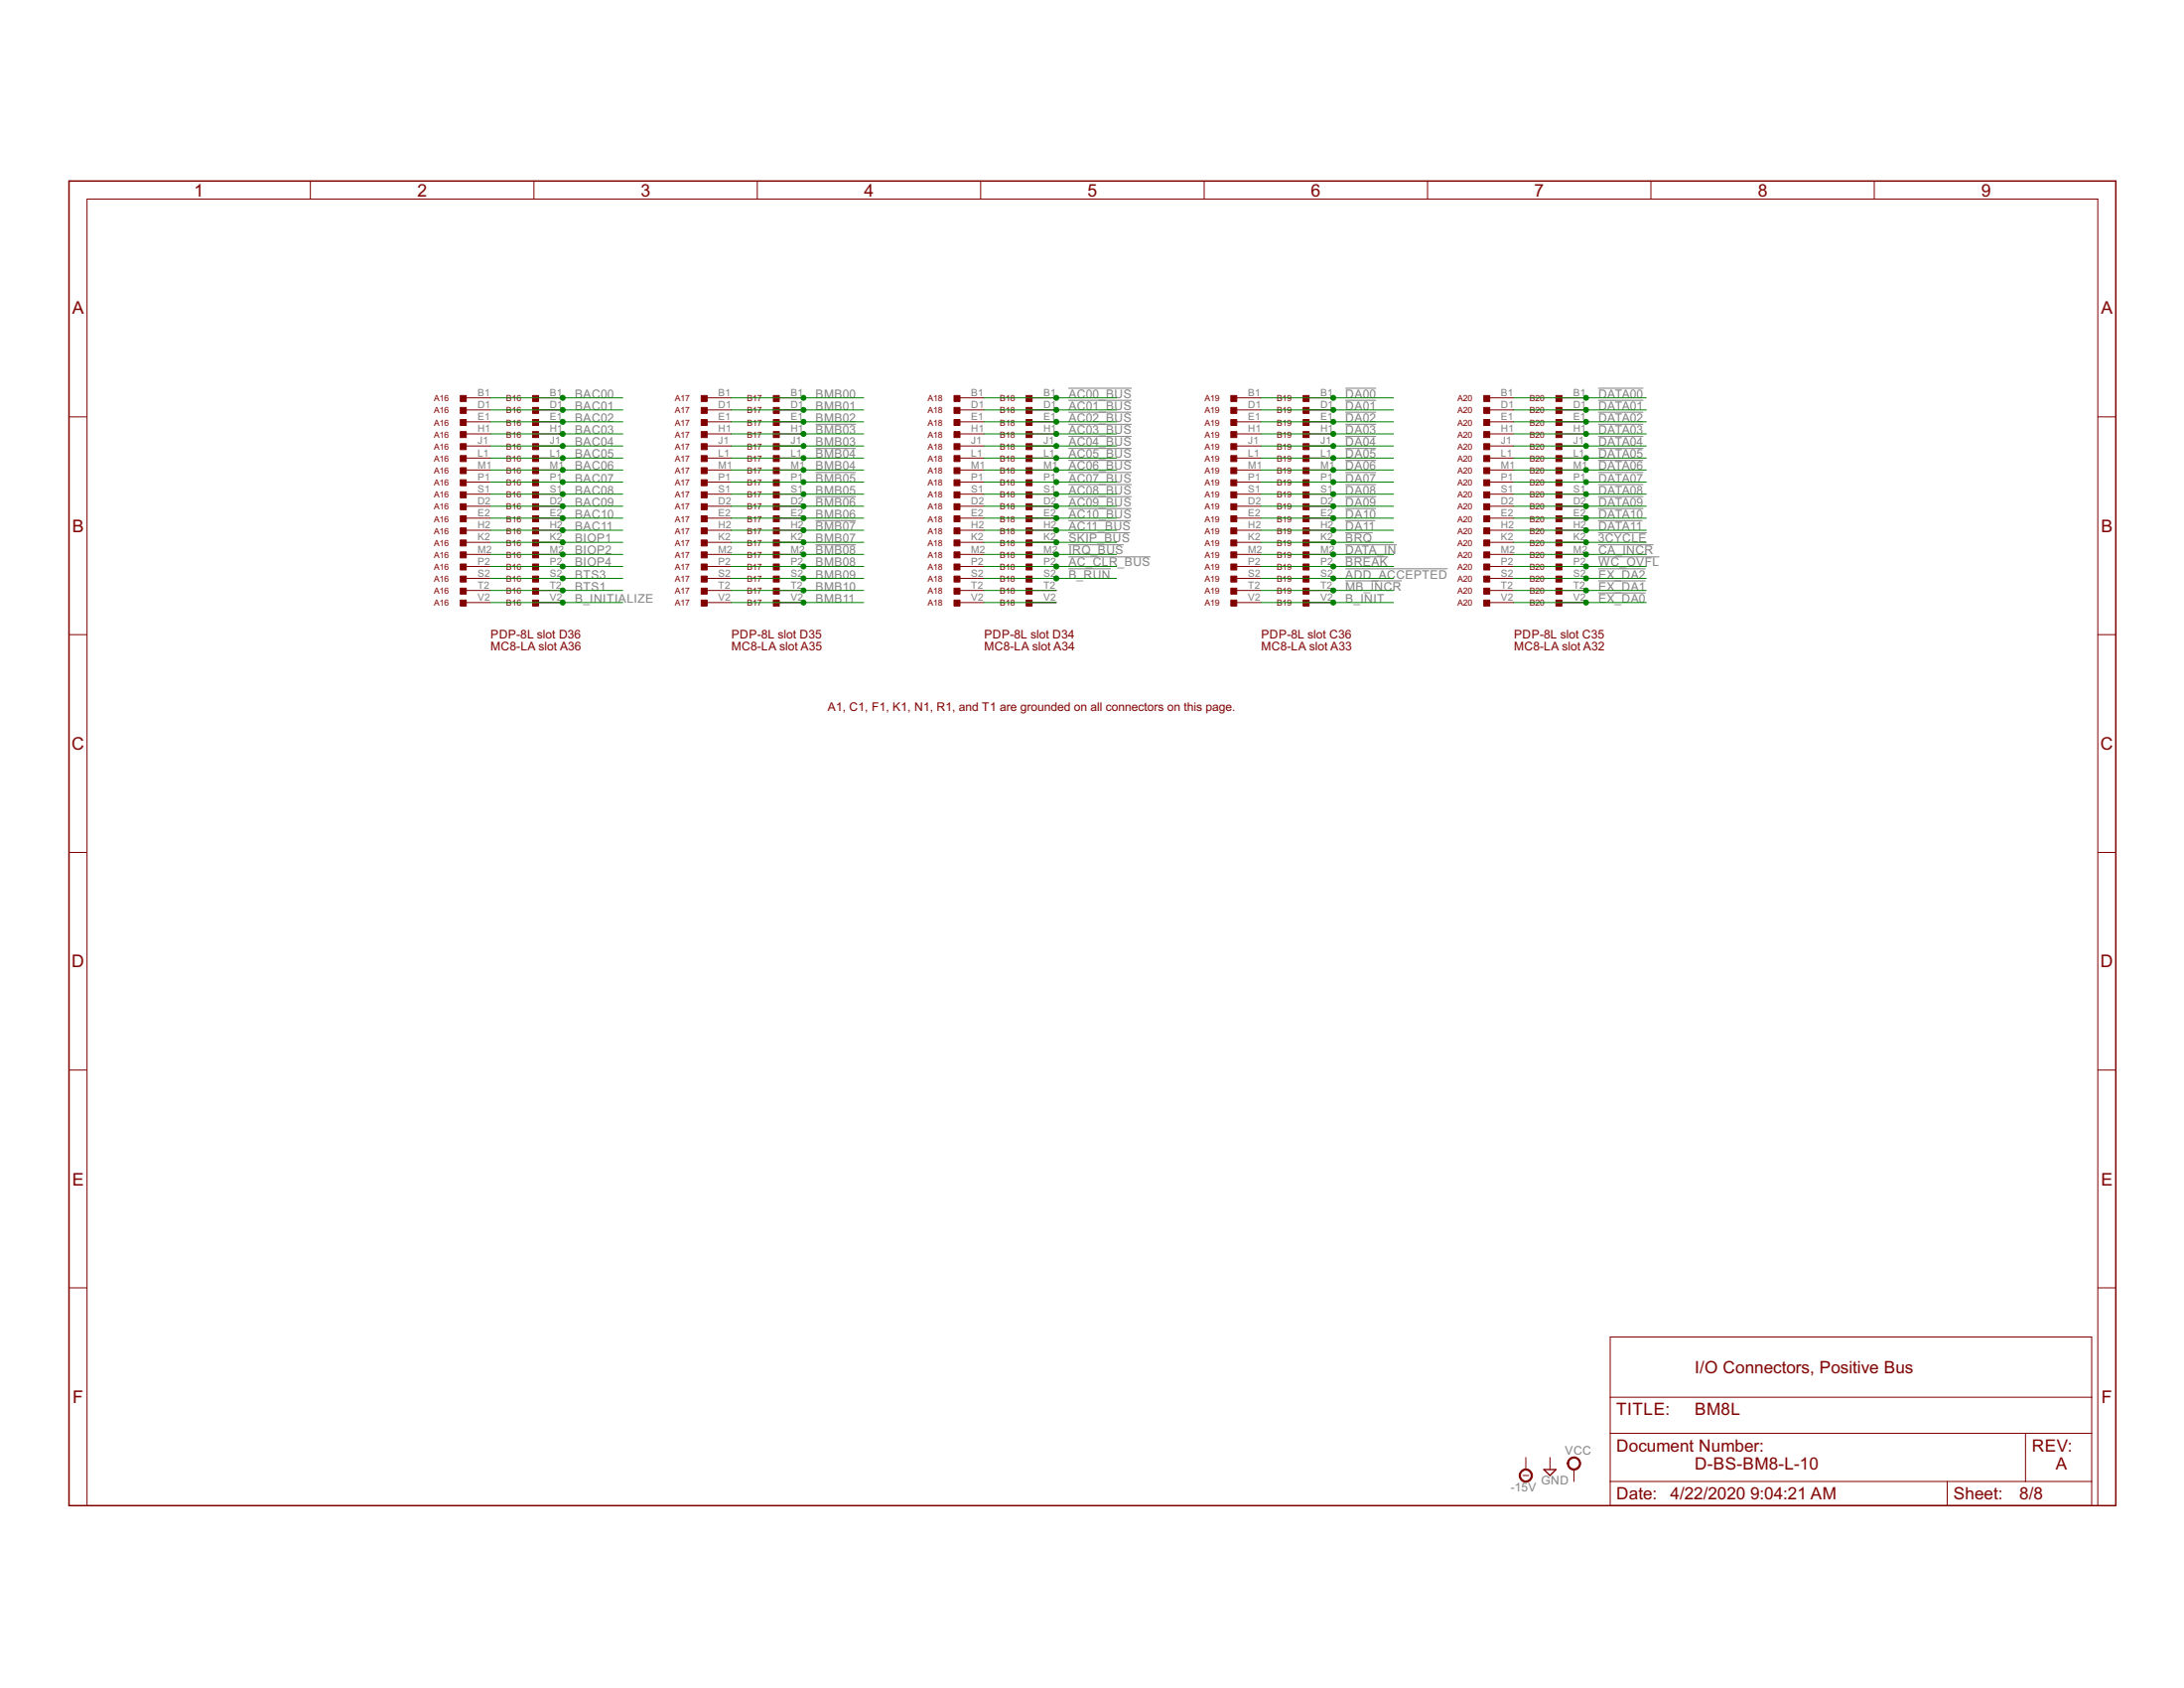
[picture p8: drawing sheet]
<svg xmlns="http://www.w3.org/2000/svg" width="279mm" height="216mm" viewBox="0 0 279 216" stroke-linecap="round" stroke-linejoin="round" font-family="sans-serif">
<g fill="none" stroke="#808080" stroke-width=".13">
<path d="M104.3 57.4h5.2M104.3 54.3h5.2M136.7 57.4h8.1M136.7 54.3h8.1M136.7 58.9h8.1M136.7 55.8h8.1M136.7 52.7h8.1M136.7 51.2h8.1M136.7 49.7h8.1M172.1 57.4h3.9M172.1 54.3h3.9M172.1 58.9h3.9"/>
<path d="M172.1 55.8h3.9M172.1 52.7h3.9M172.1 51.2h3.9M172.1 49.7h3.9M204.4 57.4h5.8M204.4 54.3h5.8M204.4 58.9h5.8M204.4 55.8h5.8M204.4 52.7h5.8M204.4 51.2h5.8M204.4 49.7h5.8M104.3 66.6h5.2"/>
<path d="M104.3 63.5h5.2M104.3 60.4h5.2M104.3 69.7h5.2M136.7 66.6h8M136.7 63.5h8.1M136.7 60.4h8.1M136.7 72.7h5.4M136.7 71.2h10.5M136.7 69.7h7M136.7 68.1h7.9M136.7 65h8.1M136.7 62h8.1"/>
<path d="M172.1 66.6h3.8M172.1 63.5h3.9M172.1 60.4h3.9M172.1 72.7h13.1M172.1 71.2h5.5M172.1 69.7h6.6M172.1 68.1h3.5M172.1 65h3.9M172.1 62h3.9M172.1 74.3h7.2M204.4 66.6h5.7M204.4 63.5h5.8"/>
<path d="M204.4 60.4h5.8M204.4 72.7h6.1M204.4 71.2h7.9M204.4 69.7h7.1M204.4 68.1h6.3M204.4 65h5.8M204.4 62h5.8M204.4 75.8h6.1M204.4 74.3h6.1"/>
</g>
<path d="M8.8 23.2h261.9v169.4h-261.9z" fill="none" stroke="#800000" stroke-width=".19"/>
<g fill="none" stroke="#800000" stroke-width=".13">
<path d="M39.7 23.2v2.3M68.3 23.2v2.3M96.9 23.2v2.3M125.5 23.2v2.3M154.1 23.2v2.3M182.6 23.2v2.3M211.2 23.2v2.3M239.8 23.2v2.3M8.8 53.3h2.3M59.6 50.9h3.1M59.6 52.4h3.1M59.6 54h3.1"/>
<path d="M59.6 55.5h3.1M59.6 57h3.1M59.6 58.6h3.1M68.9 50.9h3.1M68.9 52.4h3.1M68.9 54h3.1M68.9 55.5h3.1M68.9 57h3.1M68.9 58.6h3.1M90.5 50.9h3M90.5 52.4h3M90.5 54h3"/>
<path d="M90.5 55.5h3M90.5 57h3M90.5 58.6h3M99.7 50.9h3.1M99.7 52.4h3.1M99.7 54h3.1M99.7 55.5h3.1M99.7 57h3.1M99.7 58.6h3.1M122.8 50.9h3.1M122.8 52.4h3.1M122.8 54h3.1"/>
<path d="M122.8 55.5h3.1M122.8 57h3.1M122.8 58.6h3.1M132.1 50.9h3M132.1 52.4h3M132.1 54h3M132.1 55.5h3M132.1 57h3M132.1 58.6h3M158.2 50.9h3.1M158.2 52.4h3.1M158.2 54h3.1"/>
<path d="M158.2 55.5h3.1M158.2 57h3.1M158.2 58.6h3.1M167.5 50.9h3.1M167.5 52.4h3.1M167.5 54h3.1M167.5 55.5h3.1M167.5 57h3.1M167.5 58.6h3.1M190.6 50.9h3.1M190.6 52.4h3.1M190.6 54h3.1"/>
<path d="M190.6 55.5h3.1M190.6 57h3.1M190.6 58.6h3.1M199.8 50.9h3.1M199.8 52.4h3.1M199.8 54h3.1M199.8 55.5h3.1M199.8 57h3.1M199.8 58.6h3.1M268.4 53.3h2.3M59.6 60.1h3.1M59.6 61.7h3.1"/>
<path d="M59.6 63.2h3.1M59.6 64.7h3.1M59.6 66.3h3.1M59.6 67.8h3.1M59.6 69.4h3.1M59.6 70.9h3.1M59.6 72.5h3.1M59.6 74h3.1M59.6 75.5h3.1M59.6 77.1h3.1M68.9 60.1h3.1M68.9 61.7h3.1"/>
<path d="M68.9 63.2h3.1M68.9 64.7h3.1M68.9 66.3h3.1M68.9 67.8h3.1M68.9 69.4h3.1M68.9 70.9h3.1M68.9 72.5h3.1M68.9 74h3.1M68.9 75.5h3.1M68.9 77.1h3.1M90.5 60.1h3M90.5 61.7h3"/>
<path d="M90.5 63.2h3M90.5 64.7h3M90.5 66.3h3M90.5 67.8h3M90.5 69.4h3M90.5 70.9h3M90.5 72.5h3M90.5 74h3M90.5 75.5h3M90.5 77.1h3M99.7 60.1h3.1M99.7 61.7h3.1"/>
<path d="M99.7 63.2h3.1M99.7 64.7h3.1M99.7 66.3h3.1M99.7 67.8h3.1M99.7 69.4h3.1M99.7 70.9h3.1M99.7 72.5h3.1M99.7 74h3.1M99.7 75.5h3.1M99.7 77.1h3.1M122.8 60.1h3.1M122.8 61.7h3.1"/>
<path d="M122.8 63.2h3.1M122.8 64.7h3.1M122.8 66.3h3.1M122.8 67.8h3.1M122.8 69.4h3.1M122.8 70.9h3.1M122.8 72.5h3.1M122.8 74h3.1M122.8 75.5h3.1M122.8 77.1h3.1M132.1 60.1h3M132.1 61.7h3"/>
<path d="M132.1 63.2h3M132.1 64.7h3M132.1 66.3h3M132.1 67.8h3M132.1 69.4h3M132.1 70.9h3M132.1 72.5h3M132.1 74h3M132.1 75.5h3M132.1 77.1h3M158.2 60.1h3.1M158.2 61.7h3.1"/>
<path d="M158.2 63.2h3.1M158.2 64.7h3.1M158.2 66.3h3.1M158.2 67.8h3.1M158.2 69.4h3.1M158.2 70.9h3.1M158.2 72.5h3.1M158.2 74h3.1M158.2 75.5h3.1M158.2 77.1h3.1M167.5 60.1h3.1M167.5 61.7h3.1"/>
<path d="M167.5 63.2h3.1M167.5 64.7h3.1M167.5 66.3h3.1M167.5 67.8h3.1M167.5 69.4h3.1M167.5 70.9h3.1M167.5 72.5h3.1M167.5 74h3.1M167.5 75.5h3.1M167.5 77.1h3.1M190.6 60.1h3.1M190.6 61.7h3.1"/>
<path d="M190.6 63.2h3.1M190.6 64.7h3.1M190.6 66.3h3.1M190.6 67.8h3.1M190.6 69.4h3.1M190.6 70.9h3.1M190.6 72.5h3.1M190.6 74h3.1M190.6 75.5h3.1M190.6 77.1h3.1M199.8 60.1h3.1M199.8 61.7h3.1"/>
<path d="M199.8 63.2h3.1M199.8 64.7h3.1M199.8 66.3h3.1M199.8 67.8h3.1M199.8 69.4h3.1M199.8 70.9h3.1M199.8 72.5h3.1M199.8 74h3.1M199.8 75.5h3.1M199.8 77.1h3.1M8.8 81.2h2.3M268.4 81.2h2.3"/>
<path d="M8.8 109h2.3M268.4 109h2.3M8.8 136.9h2.3M268.4 136.9h2.3M8.8 164.7h2.3M206 171h61.6v21.6h-61.6zM206 178.7h61.6M268.4 164.7h2.3M11.1 192.6v-167.1h257.3v167.1M194.8 188.7h.8M195.2 186.4v1.6M198.3 186.4v1.6"/>
<path d="M201.4 188v1.5M206 183.3h61.6M206 189.5h61.6M249.1 189.5v3.1M259.1 183.3v6.2"/>
</g>
<g fill="#800000" stroke="#800000" stroke-width=".13">
<path d="M58.9 50.6h.7v.8h-.7z"/>
<path d="M58.9 52.1h.7v.8h-.7z"/>
<path d="M58.9 53.7h.7v.7h-.7z"/>
<path d="M58.9 55.2h.7v.8h-.7z"/>
<path d="M58.9 56.7h.7v.8h-.7z"/>
<path d="M58.9 58.3h.7v.7h-.7z"/>
<path d="M58.9 59.8h.7v.8h-.7z"/>
<path d="M58.9 61.4h.7v.7h-.7z"/>
<path d="M58.9 62.9h.7v.8h-.7z"/>
<path d="M58.9 64.4h.7v.8h-.7z"/>
<path d="M58.9 66h.7v.7h-.7z"/>
<path d="M58.9 67.5h.7v.8h-.7z"/>
<path d="M58.9 69.1h.7v.7h-.7z"/>
<path d="M58.9 70.6h.7v.8h-.7z"/>
<path d="M58.9 72.1h.7v.8h-.7z"/>
<path d="M58.9 73.7h.7v.7h-.7z"/>
<path d="M58.9 75.2h.7v.8h-.7z"/>
<path d="M58.9 76.8h.7v.7h-.7z"/>
<path d="M89.7 50.6h.8v.8h-.8z"/>
<path d="M89.7 52.1h.8v.8h-.8z"/>
<path d="M89.7 53.7h.8v.7h-.8z"/>
<path d="M89.7 55.2h.8v.8h-.8z"/>
<path d="M89.7 56.7h.8v.8h-.8z"/>
<path d="M89.7 58.3h.8v.7h-.8z"/>
<path d="M89.7 59.8h.8v.8h-.8z"/>
<path d="M89.7 61.4h.8v.7h-.8z"/>
<path d="M89.7 62.9h.8v.8h-.8z"/>
<path d="M89.7 64.4h.8v.8h-.8z"/>
<path d="M89.7 66h.8v.7h-.8z"/>
<path d="M89.7 67.5h.8v.8h-.8z"/>
<path d="M89.7 69.1h.8v.7h-.8z"/>
<path d="M89.7 70.6h.8v.8h-.8z"/>
<path d="M89.7 72.1h.8v.8h-.8z"/>
<path d="M89.7 73.7h.8v.7h-.8z"/>
<path d="M89.7 75.2h.8v.8h-.8z"/>
<path d="M89.7 76.8h.8v.7h-.8z"/>
<path d="M122 50.6h.8v.8h-.8z"/>
<path d="M122 52.1h.8v.8h-.8z"/>
<path d="M122 53.7h.8v.7h-.8z"/>
<path d="M122 55.2h.8v.8h-.8z"/>
<path d="M122 56.7h.8v.8h-.8z"/>
<path d="M122 58.3h.8v.7h-.8z"/>
<path d="M122 59.8h.8v.8h-.8z"/>
<path d="M122 61.4h.8v.7h-.8z"/>
<path d="M122 62.9h.8v.8h-.8z"/>
<path d="M122 64.4h.8v.8h-.8z"/>
<path d="M122 66h.8v.7h-.8z"/>
<path d="M122 67.5h.8v.8h-.8z"/>
<path d="M122 69.1h.8v.7h-.8z"/>
<path d="M122 70.6h.8v.8h-.8z"/>
<path d="M122 72.1h.8v.8h-.8z"/>
<path d="M122 73.7h.8v.7h-.8z"/>
<path d="M122 75.2h.8v.8h-.8z"/>
<path d="M122 76.8h.8v.7h-.8z"/>
<path d="M157.5 50.6h.7v.8h-.7z"/>
<path d="M157.5 52.1h.7v.8h-.7z"/>
<path d="M157.5 53.7h.7v.7h-.7z"/>
<path d="M157.5 55.2h.7v.8h-.7z"/>
<path d="M157.5 56.7h.7v.8h-.7z"/>
<path d="M157.5 58.3h.7v.7h-.7z"/>
<path d="M157.5 59.8h.7v.8h-.7z"/>
<path d="M157.5 61.4h.7v.7h-.7z"/>
<path d="M157.5 62.9h.7v.8h-.7z"/>
<path d="M157.5 64.4h.7v.8h-.7z"/>
<path d="M157.5 66h.7v.7h-.7z"/>
<path d="M157.5 67.5h.7v.8h-.7z"/>
<path d="M157.5 69.1h.7v.7h-.7z"/>
<path d="M157.5 70.6h.7v.8h-.7z"/>
<path d="M157.5 72.1h.7v.8h-.7z"/>
<path d="M157.5 73.7h.7v.7h-.7z"/>
<path d="M157.5 75.2h.7v.8h-.7z"/>
<path d="M157.5 76.8h.7v.7h-.7z"/>
<path d="M189.8 50.6h.8v.8h-.8z"/>
<path d="M189.8 52.1h.8v.8h-.8z"/>
<path d="M189.8 53.7h.8v.7h-.8z"/>
<path d="M189.8 55.2h.8v.8h-.8z"/>
<path d="M189.8 56.7h.8v.8h-.8z"/>
<path d="M189.8 58.3h.8v.7h-.8z"/>
<path d="M189.8 59.8h.8v.8h-.8z"/>
<path d="M189.8 61.4h.8v.7h-.8z"/>
<path d="M189.8 62.9h.8v.8h-.8z"/>
<path d="M189.8 64.4h.8v.8h-.8z"/>
<path d="M189.8 66h.8v.7h-.8z"/>
<path d="M189.8 67.5h.8v.8h-.8z"/>
<path d="M189.8 69.1h.8v.7h-.8z"/>
<path d="M189.8 70.6h.8v.8h-.8z"/>
<path d="M189.8 72.1h.8v.8h-.8z"/>
<path d="M189.8 73.7h.8v.7h-.8z"/>
<path d="M189.8 75.2h.8v.8h-.8z"/>
<path d="M189.8 76.8h.8v.7h-.8z"/>
<path d="M68.1 50.6h.8v.8h-.8z"/>
<path d="M68.1 52.1h.8v.8h-.8z"/>
<path d="M68.1 53.7h.8v.7h-.8z"/>
<path d="M68.1 55.2h.8v.8h-.8z"/>
<path d="M68.1 56.7h.8v.8h-.8z"/>
<path d="M68.1 58.3h.8v.7h-.8z"/>
<path d="M68.1 59.8h.8v.8h-.8z"/>
<path d="M68.1 61.4h.8v.7h-.8z"/>
<path d="M68.1 62.9h.8v.8h-.8z"/>
<path d="M68.1 64.4h.8v.8h-.8z"/>
<path d="M68.1 66h.8v.7h-.8z"/>
<path d="M68.1 67.5h.8v.8h-.8z"/>
<path d="M68.1 69.1h.8v.7h-.8z"/>
<path d="M68.1 70.6h.8v.8h-.8z"/>
<path d="M68.1 72.1h.8v.8h-.8z"/>
<path d="M68.1 73.7h.8v.7h-.8z"/>
<path d="M68.1 75.2h.8v.8h-.8z"/>
<path d="M68.1 76.8h.8v.7h-.8z"/>
<path d="M98.9 50.6h.8v.8h-.8z"/>
<path d="M98.9 52.1h.8v.8h-.8z"/>
<path d="M98.9 53.7h.8v.7h-.8z"/>
<path d="M98.9 55.2h.8v.8h-.8z"/>
<path d="M98.9 56.7h.8v.8h-.8z"/>
<path d="M98.9 58.3h.8v.7h-.8z"/>
<path d="M98.9 59.8h.8v.8h-.8z"/>
<path d="M98.9 61.4h.8v.7h-.8z"/>
<path d="M98.9 62.9h.8v.8h-.8z"/>
<path d="M98.9 64.4h.8v.8h-.8z"/>
<path d="M98.9 66h.8v.7h-.8z"/>
<path d="M98.9 67.5h.8v.8h-.8z"/>
<path d="M98.9 69.1h.8v.7h-.8z"/>
<path d="M98.9 70.6h.8v.8h-.8z"/>
<path d="M98.9 72.1h.8v.8h-.8z"/>
<path d="M98.9 73.7h.8v.7h-.8z"/>
<path d="M98.9 75.2h.8v.8h-.8z"/>
<path d="M98.9 76.8h.8v.7h-.8z"/>
<path d="M131.3 50.6h.7v.8h-.7z"/>
<path d="M131.3 52.1h.7v.8h-.7z"/>
<path d="M131.3 53.7h.7v.7h-.7z"/>
<path d="M131.3 55.2h.7v.8h-.7z"/>
<path d="M131.3 56.7h.7v.8h-.7z"/>
<path d="M131.3 58.3h.7v.7h-.7z"/>
<path d="M131.3 59.8h.7v.8h-.7z"/>
<path d="M131.3 61.4h.7v.7h-.7z"/>
<path d="M131.3 62.9h.7v.8h-.7z"/>
<path d="M131.3 64.4h.7v.8h-.7z"/>
<path d="M131.3 66h.7v.7h-.7z"/>
<path d="M131.3 67.5h.7v.8h-.7z"/>
<path d="M131.3 69.1h.7v.7h-.7z"/>
<path d="M131.3 70.6h.7v.8h-.7z"/>
<path d="M131.3 72.1h.7v.8h-.7z"/>
<path d="M131.3 73.7h.7v.7h-.7z"/>
<path d="M131.3 75.2h.7v.8h-.7z"/>
<path d="M131.3 76.8h.7v.7h-.7z"/>
<path d="M166.7 50.6h.8v.8h-.8z"/>
<path d="M166.7 52.1h.8v.8h-.8z"/>
<path d="M166.7 53.7h.8v.7h-.8z"/>
<path d="M166.7 55.2h.8v.8h-.8z"/>
<path d="M166.7 56.7h.8v.8h-.8z"/>
<path d="M166.7 58.3h.8v.7h-.8z"/>
<path d="M166.7 59.8h.8v.8h-.8z"/>
<path d="M166.7 61.4h.8v.7h-.8z"/>
<path d="M166.7 62.9h.8v.8h-.8z"/>
<path d="M166.7 64.4h.8v.8h-.8z"/>
<path d="M166.7 66h.8v.7h-.8z"/>
<path d="M166.7 67.5h.8v.8h-.8z"/>
<path d="M166.7 69.1h.8v.7h-.8z"/>
<path d="M166.7 70.6h.8v.8h-.8z"/>
<path d="M166.7 72.1h.8v.8h-.8z"/>
<path d="M166.7 73.7h.8v.7h-.8z"/>
<path d="M166.7 75.2h.8v.8h-.8z"/>
<path d="M166.7 76.8h.8v.7h-.8z"/>
<path d="M199.1 50.6h.7v.8h-.7z"/>
<path d="M199.1 52.1h.7v.8h-.7z"/>
<path d="M199.1 53.7h.7v.7h-.7z"/>
<path d="M199.1 55.2h.7v.8h-.7z"/>
<path d="M199.1 56.7h.7v.8h-.7z"/>
<path d="M199.1 58.3h.7v.7h-.7z"/>
<path d="M199.1 59.8h.7v.8h-.7z"/>
<path d="M199.1 61.4h.7v.7h-.7z"/>
<path d="M199.1 62.9h.7v.8h-.7z"/>
<path d="M199.1 64.4h.7v.8h-.7z"/>
<path d="M199.1 66h.7v.7h-.7z"/>
<path d="M199.1 67.5h.7v.8h-.7z"/>
<path d="M199.1 69.1h.7v.7h-.7z"/>
<path d="M199.1 70.6h.7v.8h-.7z"/>
<path d="M199.1 72.1h.7v.8h-.7z"/>
<path d="M199.1 73.7h.7v.7h-.7z"/>
<path d="M199.1 75.2h.7v.8h-.7z"/>
<path d="M199.1 76.8h.7v.7h-.7z"/>
</g>
<g fill="#800000" stroke="#800000" stroke-width=".13">
<path d="M194.5 188.2a.85 .85 0 0 1 1.4 .1 .85 .85 0 0 1-.5 1.3 .85 .85 0 0 1-1-.9h.1a.69 .69 0 0 1 1-.6 .69 .69 0 0 1 .2 1.1 .69 .69 0 0 1-1.2-.2v-.3h-.1z" fill-rule="evenodd"/>
<path d="M200.9 186.5a.84 .84 0 0 1 1.2 .4 .84 .84 0 0 1-.6 1.1 .84 .84 0 0 1-1-.8h.2a.7 .7 0 0 1 .9-.7 .7 .7 0 0 1 .2 1.2 .7 .7 0 0 1-1.1-.3v-.2h-.2l.1-.3z" fill-rule="evenodd"/>
</g>
<path d="M197.5 188h1.6l-.8 .7z" fill="none" stroke="#800000" stroke-width=".17"/>
<g fill="none" stroke="#008000" stroke-width=".13">
<path d="M62.7 58.6h17M62.7 57h17M62.7 55.5h17M62.7 54h17M62.7 52.4h17M62.7 50.9h17M93.5 58.6h17M93.5 57h17M93.5 55.5h17M93.5 54h17M93.5 52.4h17M93.5 50.9h17"/>
<path d="M125.9 58.6h16.9M125.9 57h16.9M125.9 55.5h16.9M125.9 54h16.9M125.9 52.4h16.9M125.9 50.9h16.9M161.3 58.6h17M161.3 57h17M161.3 55.5h17M161.3 54h17M161.3 52.4h17M161.3 50.9h17"/>
<path d="M193.7 58.6h16.9M193.7 57h16.9M193.7 55.5h16.9M193.7 54h16.9M193.7 52.4h16.9M193.7 50.9h16.9M62.7 77.1h17M62.7 75.5h17M62.7 74h17M62.7 72.5h17M62.7 70.9h17M62.7 69.4h17"/>
<path d="M62.7 67.8h17M62.7 66.3h17M62.7 64.7h17M62.7 63.2h17M62.7 61.7h17M62.7 60.1h17M93.5 77.1h17M93.5 75.5h17M93.5 74h17M93.5 72.5h17M93.5 70.9h17M93.5 69.4h17"/>
<path d="M93.5 67.8h17M93.5 66.3h17M93.5 64.7h17M93.5 63.2h17M93.5 61.7h17M93.5 60.1h17M125.9 77.1h9.2M125.9 75.5h9.2M125.9 74h16.9M125.9 72.5h16.9M125.9 70.9h16.9M125.9 69.4h16.9"/>
<path d="M125.9 67.8h16.9M125.9 66.3h16.9M125.9 64.7h16.9M125.9 63.2h16.9M125.9 61.7h16.9M125.9 60.1h16.9M161.3 77.1h17M161.3 75.5h17M161.3 74h17M161.3 72.5h17M161.3 70.9h17M161.3 69.4h17"/>
<path d="M161.3 67.8h17M161.3 66.3h17M161.3 64.7h17M161.3 63.2h17M161.3 61.7h17M161.3 60.1h17M193.7 77.1h16.9M193.7 75.5h16.9M193.7 74h16.9M193.7 72.5h16.9M193.7 70.9h16.9M193.7 69.4h16.9"/>
<path d="M193.7 67.8h16.9M193.7 66.3h16.9M193.7 64.7h16.9M193.7 63.2h16.9M193.7 61.7h16.9M193.7 60.1h16.9"/>
</g>
<g fill="#008000" stroke="#008000" stroke-width=".13">
<circle cx="72" cy="77.1" r=".32"/>
<circle cx="72" cy="75.5" r=".32"/>
<circle cx="72" cy="74" r=".32"/>
<circle cx="72" cy="72.5" r=".32"/>
<circle cx="72" cy="70.9" r=".32"/>
<circle cx="72" cy="69.4" r=".32"/>
<circle cx="72" cy="67.8" r=".32"/>
<circle cx="72" cy="66.3" r=".32"/>
<circle cx="72" cy="64.7" r=".32"/>
<circle cx="72" cy="63.2" r=".32"/>
<circle cx="72" cy="61.7" r=".32"/>
<circle cx="72" cy="60.1" r=".32"/>
<circle cx="72" cy="58.6" r=".32"/>
<circle cx="72" cy="57" r=".32"/>
<circle cx="72" cy="55.5" r=".32"/>
<circle cx="72" cy="54" r=".32"/>
<circle cx="72" cy="52.4" r=".32"/>
<circle cx="72" cy="50.9" r=".32"/>
<circle cx="102.8" cy="77.1" r=".32"/>
<circle cx="102.8" cy="75.5" r=".32"/>
<circle cx="102.8" cy="74" r=".32"/>
<circle cx="102.8" cy="72.5" r=".32"/>
<circle cx="102.8" cy="69.4" r=".32"/>
<circle cx="102.8" cy="67.8" r=".32"/>
<circle cx="102.8" cy="66.3" r=".32"/>
<circle cx="102.8" cy="64.7" r=".32"/>
<circle cx="102.8" cy="63.2" r=".32"/>
<circle cx="102.8" cy="61.7" r=".32"/>
<circle cx="102.8" cy="60.1" r=".32"/>
<circle cx="102.8" cy="58.6" r=".32"/>
<circle cx="102.8" cy="57" r=".32"/>
<circle cx="102.8" cy="55.5" r=".32"/>
<circle cx="102.8" cy="54" r=".32"/>
<circle cx="102.8" cy="52.4" r=".32"/>
<circle cx="102.8" cy="50.9" r=".32"/>
<circle cx="135.1" cy="74" r=".32"/>
<circle cx="135.1" cy="72.5" r=".32"/>
<circle cx="135.1" cy="70.9" r=".32"/>
<circle cx="135.1" cy="69.4" r=".32"/>
<circle cx="135.1" cy="67.8" r=".32"/>
<circle cx="135.1" cy="66.3" r=".32"/>
<circle cx="135.1" cy="64.7" r=".32"/>
<circle cx="135.1" cy="63.2" r=".32"/>
<circle cx="135.1" cy="61.7" r=".32"/>
<circle cx="135.1" cy="60.1" r=".32"/>
<circle cx="135.1" cy="58.6" r=".32"/>
<circle cx="135.1" cy="57" r=".32"/>
<circle cx="135.1" cy="55.5" r=".32"/>
<circle cx="135.1" cy="54" r=".32"/>
<circle cx="135.1" cy="52.4" r=".32"/>
<circle cx="135.1" cy="50.9" r=".32"/>
<circle cx="202.9" cy="77.1" r=".32"/>
<circle cx="202.9" cy="75.5" r=".32"/>
<circle cx="202.9" cy="74" r=".32"/>
<circle cx="170.6" cy="72.5" r=".32"/>
<circle cx="170.6" cy="70.9" r=".32"/>
<circle cx="170.6" cy="69.4" r=".32"/>
<circle cx="170.6" cy="67.8" r=".32"/>
<circle cx="170.6" cy="66.3" r=".32"/>
<circle cx="170.6" cy="64.7" r=".32"/>
<circle cx="170.6" cy="63.2" r=".32"/>
<circle cx="170.6" cy="61.7" r=".32"/>
<circle cx="170.6" cy="60.1" r=".32"/>
<circle cx="170.6" cy="58.6" r=".32"/>
<circle cx="170.6" cy="57" r=".32"/>
<circle cx="170.6" cy="55.5" r=".32"/>
<circle cx="170.6" cy="54" r=".32"/>
<circle cx="170.6" cy="52.4" r=".32"/>
<circle cx="170.6" cy="50.9" r=".32"/>
<circle cx="202.9" cy="72.5" r=".32"/>
<circle cx="202.9" cy="70.9" r=".32"/>
<circle cx="202.9" cy="69.4" r=".32"/>
<circle cx="202.9" cy="67.8" r=".32"/>
<circle cx="202.9" cy="66.3" r=".32"/>
<circle cx="202.9" cy="64.7" r=".32"/>
<circle cx="202.9" cy="63.2" r=".32"/>
<circle cx="202.9" cy="61.7" r=".32"/>
<circle cx="202.9" cy="60.1" r=".32"/>
<circle cx="202.9" cy="58.6" r=".32"/>
<circle cx="202.9" cy="57" r=".32"/>
<circle cx="202.9" cy="55.5" r=".32"/>
<circle cx="202.9" cy="54" r=".32"/>
<circle cx="202.9" cy="52.4" r=".32"/>
<circle cx="202.9" cy="50.9" r=".32"/>
<circle cx="102.8" cy="70.9" r=".32"/>
<circle cx="170.6" cy="77.1" r=".32"/>
<circle cx="170.6" cy="75.5" r=".32"/>
<circle cx="170.6" cy="74" r=".32"/>
</g>
<g font-size="2.5" fill="#800000">
<text x="24.8" y="25.1">1</text>
<text x="53.4" y="25.1">2</text>
<text x="82" y="25.1">3</text>
<text x="110.6" y="25.1">4</text>
<text x="139.1" y="25.1">5</text>
<text x="167.7" y="25.1">6</text>
<text x="196.3" y="25.1">7</text>
<text x="224.9" y="25.1">8</text>
<text x="253.5" y="25.1">9</text>
<text x="9.2" y="40.2">A</text>
<text x="268.8" y="40.2">A</text>
<text x="9.2" y="68">B</text>
<text x="268.8" y="68">B</text>
<text x="9.2" y="95.9">C</text>
<text x="268.7" y="95.9">C</text>
<text x="9.2" y="123.7">D</text>
<text x="268.7" y="123.7">D</text>
<text x="9.2" y="151.6">E</text>
<text x="268.8" y="151.6">E</text>
<text x="9.3" y="179.4">F</text>
<text x="268.8" y="179.4">F</text>
</g>
<g font-size="2.4" fill="#800000">
<text x="216.8" y="175.6">I/O Connectors, Positive Bus</text>
<text x="206.8" y="181">TITLE:</text>
<text x="206.8" y="185.6">Document Number:</text>
<text x="216.8" y="181">BM8L</text>
<text x="259.9" y="185.6">REV:</text>
<text x="206.8" y="191.8">Date: 4/22/2020</text>
<text x="216.8" y="188">D-BS-BM8-L-10</text>
<text x="223.9" y="191.8">9:04:21 AM</text>
<text x="249.9" y="191.8">Sheet:</text>
<text x="258.4" y="191.8">8/8</text>
<text x="263" y="188">A</text>
</g>
<g font-size="1.7" fill="#808080">
<text x="73.5" y="54">BAC02</text>
<text x="73.5" y="52.4">BAC01</text>
<text x="73.5" y="50.9">BAC00</text>
<text x="104.4" y="54">BMB02</text>
<text x="104.4" y="52.4">BMB01</text>
<text x="104.4" y="50.9">BMB00</text>
<text x="136.7" y="54">AC02_BUS</text>
<text x="136.7" y="52.4">AC01_BUS</text>
<text x="136.7" y="50.9">AC00_BUS</text>
<text x="172.1" y="54">DA02</text>
<text x="172.1" y="52.4">DA01</text>
<text x="172.1" y="50.9">DA00</text>
<text x="204.5" y="54">DATA02</text>
<text x="204.5" y="52.4">DATA01</text>
<text x="204.5" y="50.9">DATA00</text>
<text x="73.5" y="58.6">BAC05</text>
<text x="73.5" y="57">BAC04</text>
<text x="73.5" y="55.5">BAC03</text>
<text x="104.4" y="58.6">BMB04</text>
<text x="104.4" y="57">BMB03</text>
<text x="104.4" y="55.5">BMB03</text>
<text x="136.7" y="58.6">AC05_BUS</text>
<text x="136.7" y="57">AC04_BUS</text>
<text x="136.7" y="55.5">AC03_BUS</text>
<text x="172.1" y="58.6">DA05</text>
<text x="172.1" y="57">DA04</text>
<text x="172.1" y="55.5">DA03</text>
<text x="204.5" y="58.6">DATA05</text>
<text x="204.5" y="57">DATA04</text>
<text x="204.5" y="55.5">DATA03</text>
<text x="73.5" y="64.7">BAC09</text>
<text x="73.5" y="63.2">BAC08</text>
<text x="73.5" y="61.7">BAC07</text>
<text x="73.5" y="60.1">BAC06</text>
<text x="104.4" y="64.7">BMB06</text>
<text x="104.4" y="63.2">BMB05</text>
<text x="104.4" y="61.7">BMB05</text>
<text x="104.4" y="60.1">BMB04</text>
<text x="136.7" y="64.7">AC09_BUS</text>
<text x="136.7" y="63.2">AC08_BUS</text>
<text x="136.7" y="61.7">AC07_BUS</text>
<text x="136.7" y="60.1">AC06_BUS</text>
<text x="172.1" y="64.7">DA09</text>
<text x="172.1" y="63.2">DA08</text>
<text x="172.1" y="61.7">DA07</text>
<text x="172.1" y="60.1">DA06</text>
<text x="204.5" y="64.7">DATA09</text>
<text x="204.5" y="63.2">DATA08</text>
<text x="204.5" y="61.7">DATA07</text>
<text x="204.5" y="60.1">DATA06</text>
<text x="73.5" y="70.9">BIOP2</text>
<text x="73.5" y="69.4">BIOP1</text>
<text x="73.5" y="67.8">BAC11</text>
<text x="73.5" y="66.3">BAC10</text>
<text x="104.4" y="69.4">BMB07</text>
<text x="104.4" y="67.8">BMB07</text>
<text x="104.4" y="66.3">BMB06</text>
<text x="104.4" y="70.9">BMB08</text>
<text x="136.7" y="70.9">IRQ_BUS</text>
<text x="136.7" y="69.4">SKIP_BUS</text>
<text x="136.7" y="67.8">AC11_BUS</text>
<text x="136.7" y="66.3">AC10_BUS</text>
<text x="172.1" y="70.9">DATA_IN</text>
<text x="172.1" y="69.4">BRQ</text>
<text x="172.1" y="67.8">DA11</text>
<text x="172.1" y="66.3">DA10</text>
<text x="204.4" y="69.4">3CYCLE</text>
<text x="204.5" y="70.9">CA_INCR</text>
<text x="204.5" y="67.8">DATA11</text>
<text x="204.5" y="66.3">DATA10</text>
<text x="73.5" y="77.1">B_INITIALIZE</text>
<text x="73.5" y="75.5">BTS1</text>
<text x="73.5" y="74">BTS3</text>
<text x="73.5" y="72.4">BIOP4</text>
<text x="104.4" y="77.1">BMB11</text>
<text x="104.4" y="75.5">BMB10</text>
<text x="104.4" y="74">BMB09</text>
<text x="104.4" y="72.4">BMB08</text>
<text x="136.7" y="74">B_RUN</text>
<text x="136.7" y="72.4">AC_CLR_BUS</text>
<text x="172.1" y="72.4">BREAK</text>
<text x="172.1" y="77.1">B_INIT</text>
<text x="172.1" y="75.5">MB_INCR</text>
<text x="172.1" y="74">ADD_ACCEPTED</text>
<text x="204.5" y="77.1">EX_DA0</text>
<text x="204.5" y="75.5">EX_DA1</text>
<text x="204.5" y="74">EX_DA2</text>
<text x="204.5" y="72.4">WC_OVFL</text>
<text x="193.3" y="190.8">-15V</text>
<text x="197.2" y="189.9">GND</text>
<text x="200.2" y="186">VCC</text>
</g>
<g font-size="1.7" fill="#800000">
<text x="62.8" y="81.7">PDP-8L slot D36</text>
<text x="62.8" y="83.2">MC8-LA slot A36</text>
<text x="93.6" y="81.7">PDP-8L slot D35</text>
<text x="93.6" y="83.2">MC8-LA slot A35</text>
<text x="125.9" y="81.7">PDP-8L slot D34</text>
<text x="125.9" y="83.2">MC8-LA slot A34</text>
<text x="161.3" y="81.7">PDP-8L slot C36</text>
<text x="161.3" y="83.2">MC8-LA slot A33</text>
<text x="193.7" y="81.7">PDP-8L slot C35</text>
<text x="193.7" y="83.2">MC8-LA slot A32</text>
<text x="105.9" y="90.9">A1, C1, F1, K1, N1, R1, and T1 are grounded on all connectors on this page.</text>
</g>
<g font-size="1.4" fill="#808080">
<text x="61.1" y="50.7">B1</text>
<text x="61.1" y="52.2">D1</text>
<text x="61.1" y="53.7">E1</text>
<text x="70.3" y="50.7">B1</text>
<text x="70.3" y="52.2">D1</text>
<text x="70.3" y="53.7">E1</text>
<text x="91.9" y="50.7">B1</text>
<text x="91.9" y="52.2">D1</text>
<text x="91.9" y="53.7">E1</text>
<text x="101.1" y="50.7">B1</text>
<text x="101.1" y="52.2">D1</text>
<text x="101.1" y="53.7">E1</text>
<text x="124.2" y="50.7">B1</text>
<text x="124.2" y="52.2">D1</text>
<text x="124.2" y="53.7">E1</text>
<text x="133.5" y="50.7">B1</text>
<text x="133.5" y="52.2">D1</text>
<text x="133.5" y="53.7">E1</text>
<text x="159.7" y="50.7">B1</text>
<text x="159.7" y="52.2">D1</text>
<text x="159.7" y="53.7">E1</text>
<text x="168.9" y="50.7">B1</text>
<text x="168.9" y="52.2">D1</text>
<text x="168.9" y="53.7">E1</text>
<text x="192" y="50.7">B1</text>
<text x="192" y="52.2">D1</text>
<text x="192" y="53.7">E1</text>
<text x="201.3" y="50.7">B1</text>
<text x="201.3" y="52.2">D1</text>
<text x="201.3" y="53.7">E1</text>
<text x="61.1" y="55.3">H1</text>
<text x="61.1" y="56.8">J1</text>
<text x="61.1" y="58.4">L1</text>
<text x="61.1" y="59.9">M1</text>
<text x="70.3" y="55.3">H1</text>
<text x="70.3" y="56.8">J1</text>
<text x="70.3" y="58.4">L1</text>
<text x="70.3" y="59.9">M1</text>
<text x="91.9" y="55.3">H1</text>
<text x="91.9" y="56.8">J1</text>
<text x="91.9" y="58.4">L1</text>
<text x="91.9" y="59.9">M1</text>
<text x="101.1" y="55.3">H1</text>
<text x="101.1" y="56.8">J1</text>
<text x="101.1" y="58.4">L1</text>
<text x="101.1" y="59.9">M1</text>
<text x="124.2" y="55.3">H1</text>
<text x="124.2" y="56.8">J1</text>
<text x="124.2" y="58.4">L1</text>
<text x="124.2" y="59.9">M1</text>
<text x="133.5" y="55.3">H1</text>
<text x="133.5" y="56.8">J1</text>
<text x="133.5" y="58.4">L1</text>
<text x="133.5" y="59.9">M1</text>
<text x="159.7" y="55.3">H1</text>
<text x="159.7" y="56.8">J1</text>
<text x="159.7" y="58.4">L1</text>
<text x="159.7" y="59.9">M1</text>
<text x="168.9" y="55.3">H1</text>
<text x="168.9" y="56.8">J1</text>
<text x="168.9" y="58.4">L1</text>
<text x="168.9" y="59.9">M1</text>
<text x="192" y="55.3">H1</text>
<text x="192" y="56.8">J1</text>
<text x="192" y="58.4">L1</text>
<text x="192" y="59.9">M1</text>
<text x="201.3" y="55.3">H1</text>
<text x="201.3" y="56.8">J1</text>
<text x="201.3" y="58.4">L1</text>
<text x="201.3" y="59.9">M1</text>
<text x="61.1" y="61.4">P1</text>
<text x="61.1" y="63">S1</text>
<text x="61.1" y="64.5">D2</text>
<text x="70.3" y="61.4">P1</text>
<text x="70.3" y="63">S1</text>
<text x="70.3" y="64.5">D2</text>
<text x="91.9" y="61.4">P1</text>
<text x="91.9" y="63">S1</text>
<text x="91.9" y="64.5">D2</text>
<text x="101.1" y="61.4">P1</text>
<text x="101.1" y="63">S1</text>
<text x="101.1" y="64.5">D2</text>
<text x="124.2" y="61.4">P1</text>
<text x="124.2" y="63">S1</text>
<text x="124.2" y="64.5">D2</text>
<text x="133.5" y="61.4">P1</text>
<text x="133.5" y="63">S1</text>
<text x="133.5" y="64.5">D2</text>
<text x="159.7" y="61.4">P1</text>
<text x="159.7" y="63">S1</text>
<text x="159.7" y="64.5">D2</text>
<text x="168.9" y="61.4">P1</text>
<text x="168.9" y="63">S1</text>
<text x="168.9" y="64.5">D2</text>
<text x="192" y="61.4">P1</text>
<text x="192" y="63">S1</text>
<text x="192" y="64.5">D2</text>
<text x="201.3" y="61.4">P1</text>
<text x="201.3" y="63">S1</text>
<text x="201.3" y="64.5">D2</text>
<text x="61.1" y="66.1">E2</text>
<text x="61.1" y="67.6">H2</text>
<text x="61.1" y="69.1">K2</text>
<text x="61.1" y="70.7">M2</text>
<text x="70.3" y="66.1">E2</text>
<text x="70.3" y="67.6">H2</text>
<text x="70.3" y="69.1">K2</text>
<text x="70.3" y="70.7">M2</text>
<text x="91.9" y="66.1">E2</text>
<text x="91.9" y="67.6">H2</text>
<text x="91.9" y="69.1">K2</text>
<text x="91.9" y="70.7">M2</text>
<text x="101.1" y="66.1">E2</text>
<text x="101.1" y="67.6">H2</text>
<text x="101.1" y="69.1">K2</text>
<text x="101.1" y="70.7">M2</text>
<text x="124.2" y="66.1">E2</text>
<text x="124.2" y="67.6">H2</text>
<text x="124.2" y="69.1">K2</text>
<text x="124.2" y="70.7">M2</text>
<text x="133.5" y="66.1">E2</text>
<text x="133.5" y="67.6">H2</text>
<text x="133.5" y="69.1">K2</text>
<text x="133.5" y="70.7">M2</text>
<text x="159.7" y="66.1">E2</text>
<text x="159.7" y="67.6">H2</text>
<text x="159.7" y="69.1">K2</text>
<text x="159.7" y="70.7">M2</text>
<text x="168.9" y="66.1">E2</text>
<text x="168.9" y="67.6">H2</text>
<text x="168.9" y="69.1">K2</text>
<text x="168.9" y="70.7">M2</text>
<text x="192" y="66.1">E2</text>
<text x="192" y="67.6">H2</text>
<text x="192" y="69.1">K2</text>
<text x="192" y="70.7">M2</text>
<text x="201.3" y="66.1">E2</text>
<text x="201.3" y="67.6">H2</text>
<text x="201.3" y="69.1">K2</text>
<text x="201.3" y="70.7">M2</text>
<text x="61.1" y="72.2">P2</text>
<text x="61.1" y="73.8">S2</text>
<text x="61.1" y="75.3">T2</text>
<text x="61.1" y="76.8">V2</text>
<text x="70.3" y="72.2">P2</text>
<text x="70.3" y="73.8">S2</text>
<text x="70.3" y="75.3">T2</text>
<text x="70.3" y="76.8">V2</text>
<text x="91.9" y="72.2">P2</text>
<text x="91.9" y="73.8">S2</text>
<text x="91.9" y="75.3">T2</text>
<text x="91.9" y="76.8">V2</text>
<text x="101.1" y="72.2">P2</text>
<text x="101.1" y="73.8">S2</text>
<text x="101.1" y="75.3">T2</text>
<text x="101.1" y="76.8">V2</text>
<text x="124.2" y="72.2">P2</text>
<text x="124.2" y="73.8">S2</text>
<text x="124.2" y="75.3">T2</text>
<text x="124.2" y="76.8">V2</text>
<text x="133.5" y="72.2">P2</text>
<text x="133.5" y="73.8">S2</text>
<text x="133.5" y="75.3">T2</text>
<text x="133.5" y="76.8">V2</text>
<text x="159.7" y="72.2">P2</text>
<text x="159.7" y="73.8">S2</text>
<text x="159.7" y="75.3">T2</text>
<text x="159.7" y="76.8">V2</text>
<text x="168.9" y="72.2">P2</text>
<text x="168.9" y="73.8">S2</text>
<text x="168.9" y="75.3">T2</text>
<text x="168.9" y="76.8">V2</text>
<text x="192" y="72.2">P2</text>
<text x="192" y="73.8">S2</text>
<text x="192" y="75.3">T2</text>
<text x="192" y="76.8">V2</text>
<text x="201.3" y="72.2">P2</text>
<text x="201.3" y="73.8">S2</text>
<text x="201.3" y="75.3">T2</text>
<text x="201.3" y="76.8">V2</text>
</g>
<g font-size="1.2" fill="#800000">
<text x="55.5" y="51.3">A16</text>
<text x="55.5" y="52.9">A16</text>
<text x="64.8" y="51.3">B16</text>
<text x="64.8" y="52.9">B16</text>
<text x="86.3" y="51.3">A17</text>
<text x="86.3" y="52.9">A17</text>
<text x="95.6" y="51.3">B17</text>
<text x="95.6" y="52.9">B17</text>
<text x="118.7" y="51.3">A18</text>
<text x="118.7" y="52.9">A18</text>
<text x="127.9" y="51.3">B18</text>
<text x="127.9" y="52.9">B18</text>
<text x="154.1" y="51.3">A19</text>
<text x="154.1" y="52.9">A19</text>
<text x="163.3" y="51.3">B19</text>
<text x="163.3" y="52.9">B19</text>
<text x="186.4" y="51.3">A20</text>
<text x="186.4" y="52.9">A20</text>
<text x="195.7" y="51.3">B20</text>
<text x="195.7" y="52.9">B20</text>
<text x="55.5" y="54.4">A16</text>
<text x="55.5" y="56">A16</text>
<text x="55.5" y="57.5">A16</text>
<text x="55.5" y="59">A16</text>
<text x="64.8" y="54.4">B16</text>
<text x="64.8" y="56">B16</text>
<text x="64.8" y="57.5">B16</text>
<text x="64.8" y="59">B16</text>
<text x="86.3" y="54.4">A17</text>
<text x="86.3" y="56">A17</text>
<text x="86.3" y="57.5">A17</text>
<text x="86.3" y="59">A17</text>
<text x="95.6" y="54.4">B17</text>
<text x="95.6" y="56">B17</text>
<text x="95.6" y="57.5">B17</text>
<text x="95.6" y="59">B17</text>
<text x="118.7" y="54.4">A18</text>
<text x="118.7" y="56">A18</text>
<text x="118.7" y="57.5">A18</text>
<text x="118.7" y="59">A18</text>
<text x="127.9" y="54.4">B18</text>
<text x="127.9" y="56">B18</text>
<text x="127.9" y="57.5">B18</text>
<text x="127.9" y="59">B18</text>
<text x="154.1" y="54.4">A19</text>
<text x="154.1" y="56">A19</text>
<text x="154.1" y="57.5">A19</text>
<text x="154.1" y="59">A19</text>
<text x="163.3" y="54.4">B19</text>
<text x="163.3" y="56">B19</text>
<text x="163.3" y="57.5">B19</text>
<text x="163.3" y="59">B19</text>
<text x="186.4" y="54.4">A20</text>
<text x="186.4" y="56">A20</text>
<text x="186.4" y="57.5">A20</text>
<text x="186.4" y="59">A20</text>
<text x="195.7" y="54.4">B20</text>
<text x="195.7" y="56">B20</text>
<text x="195.7" y="57.5">B20</text>
<text x="195.7" y="59">B20</text>
<text x="55.5" y="60.6">A16</text>
<text x="55.5" y="62.1">A16</text>
<text x="55.5" y="63.7">A16</text>
<text x="55.5" y="65.2">A16</text>
<text x="64.8" y="60.6">B16</text>
<text x="64.8" y="62.1">B16</text>
<text x="64.8" y="63.7">B16</text>
<text x="64.8" y="65.2">B16</text>
<text x="86.3" y="60.6">A17</text>
<text x="86.3" y="62.1">A17</text>
<text x="86.3" y="63.7">A17</text>
<text x="86.3" y="65.2">A17</text>
<text x="95.6" y="60.6">B17</text>
<text x="95.6" y="62.1">B17</text>
<text x="95.6" y="63.7">B17</text>
<text x="95.6" y="65.2">B17</text>
<text x="118.7" y="60.6">A18</text>
<text x="118.7" y="62.1">A18</text>
<text x="118.7" y="63.7">A18</text>
<text x="118.7" y="65.2">A18</text>
<text x="127.9" y="60.6">B18</text>
<text x="127.9" y="62.1">B18</text>
<text x="127.9" y="63.7">B18</text>
<text x="127.9" y="65.2">B18</text>
<text x="154.1" y="60.6">A19</text>
<text x="154.1" y="62.1">A19</text>
<text x="154.1" y="63.7">A19</text>
<text x="154.1" y="65.2">A19</text>
<text x="163.3" y="60.6">B19</text>
<text x="163.3" y="62.1">B19</text>
<text x="163.3" y="63.7">B19</text>
<text x="163.3" y="65.2">B19</text>
<text x="186.4" y="60.6">A20</text>
<text x="186.4" y="62.1">A20</text>
<text x="186.4" y="63.7">A20</text>
<text x="186.4" y="65.2">A20</text>
<text x="195.7" y="60.6">B20</text>
<text x="195.7" y="62.1">B20</text>
<text x="195.7" y="63.7">B20</text>
<text x="195.7" y="65.2">B20</text>
<text x="55.5" y="66.7">A16</text>
<text x="55.5" y="68.3">A16</text>
<text x="55.5" y="69.8">A16</text>
<text x="55.5" y="71.4">A16</text>
<text x="64.8" y="66.7">B16</text>
<text x="64.8" y="68.3">B16</text>
<text x="64.8" y="69.8">B16</text>
<text x="64.8" y="71.4">B16</text>
<text x="86.3" y="66.7">A17</text>
<text x="86.3" y="68.3">A17</text>
<text x="86.3" y="69.8">A17</text>
<text x="86.3" y="71.4">A17</text>
<text x="95.6" y="66.7">B17</text>
<text x="95.6" y="68.3">B17</text>
<text x="95.6" y="69.8">B17</text>
<text x="95.6" y="71.4">B17</text>
<text x="118.7" y="66.7">A18</text>
<text x="118.7" y="68.3">A18</text>
<text x="118.7" y="69.8">A18</text>
<text x="118.7" y="71.4">A18</text>
<text x="127.9" y="66.7">B18</text>
<text x="127.9" y="68.3">B18</text>
<text x="127.9" y="69.8">B18</text>
<text x="127.9" y="71.4">B18</text>
<text x="154.1" y="66.7">A19</text>
<text x="154.1" y="68.3">A19</text>
<text x="154.1" y="69.8">A19</text>
<text x="154.1" y="71.4">A19</text>
<text x="163.3" y="66.7">B19</text>
<text x="163.3" y="68.3">B19</text>
<text x="163.3" y="69.8">B19</text>
<text x="163.3" y="71.4">B19</text>
<text x="186.4" y="66.7">A20</text>
<text x="186.4" y="68.3">A20</text>
<text x="186.4" y="69.8">A20</text>
<text x="186.4" y="71.4">A20</text>
<text x="195.7" y="66.7">B20</text>
<text x="195.7" y="68.3">B20</text>
<text x="195.7" y="69.8">B20</text>
<text x="195.7" y="71.4">B20</text>
<text x="55.5" y="72.9">A16</text>
<text x="55.5" y="74.4">A16</text>
<text x="55.5" y="76">A16</text>
<text x="55.5" y="77.5">A16</text>
<text x="64.8" y="72.9">B16</text>
<text x="64.8" y="74.4">B16</text>
<text x="64.8" y="76">B16</text>
<text x="64.8" y="77.5">B16</text>
<text x="86.3" y="72.9">A17</text>
<text x="86.3" y="74.4">A17</text>
<text x="86.3" y="76">A17</text>
<text x="86.3" y="77.5">A17</text>
<text x="95.6" y="72.9">B17</text>
<text x="95.6" y="74.4">B17</text>
<text x="95.6" y="76">B17</text>
<text x="95.6" y="77.5">B17</text>
<text x="118.7" y="72.9">A18</text>
<text x="118.7" y="74.4">A18</text>
<text x="118.7" y="76">A18</text>
<text x="118.7" y="77.5">A18</text>
<text x="127.9" y="72.9">B18</text>
<text x="127.9" y="74.4">B18</text>
<text x="127.9" y="76">B18</text>
<text x="127.9" y="77.5">B18</text>
<text x="154.1" y="72.9">A19</text>
<text x="154.1" y="74.4">A19</text>
<text x="154.1" y="76">A19</text>
<text x="154.1" y="77.5">A19</text>
<text x="163.3" y="72.9">B19</text>
<text x="163.3" y="74.4">B19</text>
<text x="163.3" y="76">B19</text>
<text x="163.3" y="77.5">B19</text>
<text x="186.4" y="72.9">A20</text>
<text x="186.4" y="74.4">A20</text>
<text x="186.4" y="76">A20</text>
<text x="186.4" y="77.5">A20</text>
<text x="195.7" y="72.9">B20</text>
<text x="195.7" y="74.4">B20</text>
<text x="195.7" y="76">B20</text>
<text x="195.7" y="77.5">B20</text>
</g>
</svg>
